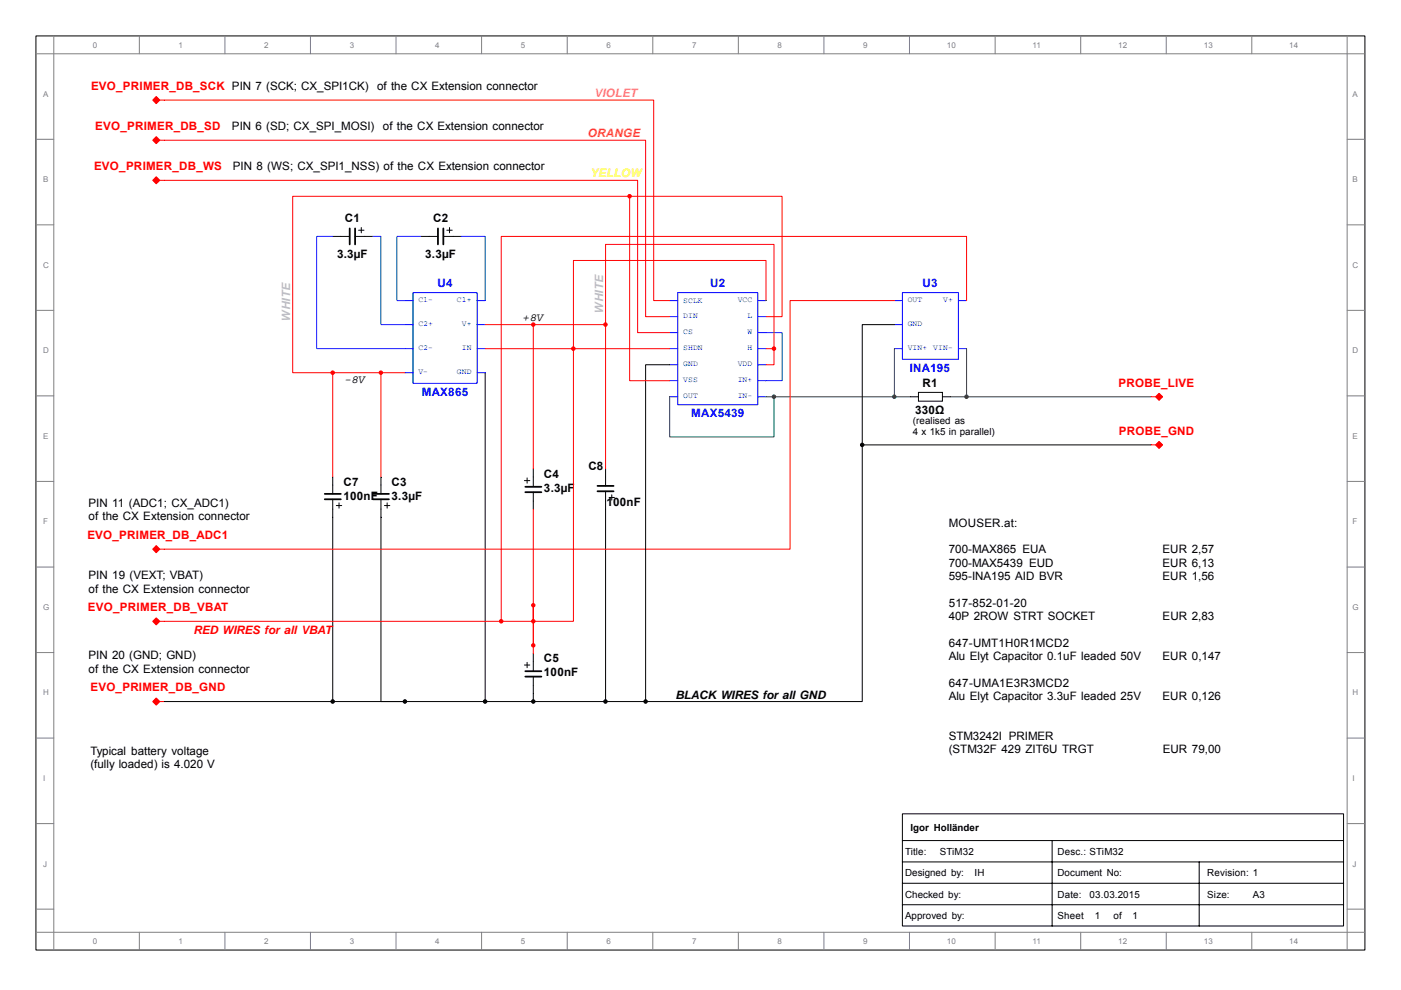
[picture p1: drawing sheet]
<svg xmlns="http://www.w3.org/2000/svg" width="297mm" height="210mm" viewBox="0 0 297 210" stroke-linecap="round" stroke-linejoin="round" font-family="sans-serif">
<path d="M7.6 7.6h281.8v193.9h-281.8zM191.3 172.6h93.6v23.8h-93.6zM191.3 178.3h93.6M223.1 178.3v18.1M191.3 182.8h93.6M191.3 187.3h93.6M191.3 191.9h93.6M254.3 182.8v13.6" fill="none" stroke="#000" stroke-width=".21"/>
<g fill="none" stroke="#808080" stroke-width=".21">
<path d="M7.6 11.4h281.8M11.4 7.6v193.9M29.5 7.6v3.8M47.7 7.6v3.8M65.8 7.6v3.8M84 7.6v3.8M102.1 7.6v3.8M120.3 7.6v3.8M138.4 7.6v3.8M156.5 7.6v3.8M174.7 7.6v3.8M192.8 7.6v3.8"/>
<path d="M211 7.6v3.8M229.1 7.6v3.8M247.3 7.6v3.8M265.4 7.6v3.8M285.6 7.6v193.9M7.6 29.5h3.8M285.6 29.5h3.8M7.6 47.7h3.8M285.6 47.7h3.8M7.6 65.8h3.8M285.6 65.8h3.8M7.6 84h3.8"/>
<path d="M285.6 84h3.8M7.6 102.1h3.8M285.6 102.1h3.8M7.6 120.3h3.8M7.6 138.4h3.8M285.6 120.3h3.8M285.6 138.4h3.8M7.6 156.5h3.8M285.6 156.5h3.8M7.6 174.7h3.8M285.6 174.7h3.8M7.6 192.8h3.8"/>
<path d="M7.6 197.7h281.8M29.5 197.7v3.8M47.7 197.7v3.8M65.8 197.7v3.8M84 197.7v3.8M102.1 197.7v3.8M120.3 197.7v3.8M138.4 197.7v3.8M156.5 197.7v3.8M174.7 197.7v3.8M192.8 197.7v3.8M211 197.7v3.8"/>
<path d="M229.1 197.7v3.8M247.3 197.7v3.8M265.4 197.7v3.8M285.6 192.8h3.8"/>
</g>
<path d="M143.7 62.1h17v23.8h-17z" fill="none" stroke="#00f" stroke-width=".21"/>
<path d="M142 63.8h1.7" fill="none" stroke="#00f" stroke-width=".21"/>
<path d="M142 67.2h1.7" fill="none" stroke="#00f" stroke-width=".21"/>
<path d="M142 70.5h1.7" fill="none" stroke="#00f" stroke-width=".21"/>
<path d="M142 74h1.7" fill="none" stroke="#00f" stroke-width=".21"/>
<path d="M142 77.4h1.7" fill="none" stroke="#00f" stroke-width=".21"/>
<path d="M142 80.8h1.7" fill="none" stroke="#00f" stroke-width=".21"/>
<path d="M142 84.2h1.7" fill="none" stroke="#00f" stroke-width=".21"/>
<path d="M160.7 84.2h1.7" fill="none" stroke="#00f" stroke-width=".21"/>
<path d="M160.7 80.8h1.7" fill="none" stroke="#00f" stroke-width=".21"/>
<path d="M160.7 77.4h1.7" fill="none" stroke="#00f" stroke-width=".21"/>
<path d="M160.7 74h1.7" fill="none" stroke="#00f" stroke-width=".21"/>
<path d="M160.7 70.5h1.7" fill="none" stroke="#00f" stroke-width=".21"/>
<path d="M160.7 67.2h1.7" fill="none" stroke="#00f" stroke-width=".21"/>
<path d="M160.7 63.8h1.7M191.3 62.1h11.9v14.1h-11.9z" fill="none" stroke="#00f" stroke-width=".21"/>
<path d="M189.6 63.8h1.7" fill="none" stroke="#00f" stroke-width=".21"/>
<path d="M189.6 68.9h1.7" fill="none" stroke="#00f" stroke-width=".21"/>
<path d="M189.6 74h1.7" fill="none" stroke="#00f" stroke-width=".21"/>
<path d="M203.2 74h1.7" fill="none" stroke="#00f" stroke-width=".21"/>
<path d="M87.6 62.1h13.6v19.2h-13.6zM203.2 63.8h1.7" fill="none" stroke="#00f" stroke-width=".21"/>
<g fill="none" stroke="#000" stroke-width=".21">
<path d="M70.5 50.1h3.6M75.3 50.1h3.8M76 48.8h1.2M76.6 48.3v1.1M89.3 50.1h3.6M94 50.1h3.8M94.7 48.8h1.2M95.3 48.3v1.1M193 84.2h1.7M194.7 83.2h5.1v1.9h-5.1zM199.8 84.2h1.7M80.8 101.2v3.6"/>
<path d="M80.8 105.9v3.8M81.5 107.2h1.2M82.1 106.7v1.1M113.1 138.6v3.8M111.2 141.1h1.1M111.8 140.5v1.1M113.1 143.5v3.6"/>
</g>
<path d="M74.1 48.5v3.3M75.3 48.5v3.3M92.9 48.5v3.3M94 48.5v3.3M79.1 105.9h3.4M79.1 104.8h3.4M111.4 142.4h3.4M111.4 143.5h3.4" fill="none" stroke="#000" stroke-width=".38"/>
<path d="M85.9 63.8h1.7" fill="none" stroke="#00f" stroke-width=".21"/>
<path d="M85.9 68.9h1.7" fill="none" stroke="#00f" stroke-width=".21"/>
<path d="M85.9 74h1.7" fill="none" stroke="#00f" stroke-width=".21"/>
<path d="M85.9 79.1h1.7" fill="none" stroke="#00f" stroke-width=".21"/>
<path d="M101.2 79.1h1.7" fill="none" stroke="#00f" stroke-width=".21"/>
<path d="M101.2 74h1.7" fill="none" stroke="#00f" stroke-width=".21"/>
<path d="M101.2 68.9h1.7" fill="none" stroke="#00f" stroke-width=".21"/>
<path d="M101.2 63.8h1.7" fill="none" stroke="#00f" stroke-width=".21"/>
<g fill="#00803d" stroke="#00803d" stroke-width=".21">
<circle cx="164.1" cy="84.1" r=".38"/>
<circle cx="189.6" cy="84.1" r=".37"/>
</g>
<path d="M189.6 74v10.2h-25.5M142 84.2v8.5h22.1v-8.5h-1.7M189.6 84.2h3.4" fill="none" stroke="#00803d" stroke-width=".21"/>
<path d="M70.5 50.1h-3.3v23.9h18.7M79.1 50.1h1.7v18.8h5.1M89.3 50.1h-5.1v13.7h1.7M97.8 50.1h5.1v13.7" fill="none" stroke="#0046ff" stroke-width=".21"/>
<path d="M245 84.2l.7-.8 .8 .8-.8 .7z" fill-rule="evenodd" fill="#f00" stroke="#f00" stroke-width=".21"/>
<path d="M245.7 84l.2 .2-.2 .1-.1-.1zM245.7 83.6l.6 .6-.6 .5-.5-.5z" fill="none" stroke="#f00" stroke-width=".21"/>
<path d="M244 84.2h1M245.2 94.4l.5-.6 .6 .6-.6 .5zM245.7 94.2l.2 .2-.2 .2-.1-.2z" fill="none" stroke="#f00" stroke-width=".21"/>
<path d="M245 94.4l.7-.8 .8 .8-.8 .7z" fill-rule="evenodd" fill="#f00" stroke="#f00" stroke-width=".21"/>
<path d="M244 94.4h1M33.1 148.2l.6 .6-.6 .6-.5-.6zM33.1 148.6l.2 .2-.2 .2-.1-.2z" fill="none" stroke="#f00" stroke-width=".21"/>
<circle cx="204.9" cy="84.1" r=".38" fill="#00803d" stroke="#00803d" stroke-width=".21"/>
<path d="M204.9 74v10.2h-3.4M204.9 84.2h39.1" fill="none" stroke="#00803d" stroke-width=".21"/>
<path d="M33.1 148l.8 .8-.8 .8-.7-.8z" fill-rule="evenodd" fill="#f00" stroke="#f00" stroke-width=".21"/>
<path d="M33.1 131.2l.6 .6-.6 .6-.5-.6zM33.1 131.6l.2 .2-.2 .2-.1-.2zM33.9 148.8h.9" fill="none" stroke="#f00" stroke-width=".21"/>
<path d="M33.1 131l.8 .8-.8 .7-.7-.7z" fill-rule="evenodd" fill="#f00" stroke="#f00" stroke-width=".21"/>
<path d="M80.8 79.1v22.1M85.9 79.1h-15.4v22.1M162.4 74h1.7v3.4h-1.7M33.1 115.9l.6 .6-.6 .6-.5-.6zM33.1 116.3l.2 .2-.2 .2-.1-.2zM33.9 131.8h.9M113.1 136.9v1.7" fill="none" stroke="#f00" stroke-width=".21"/>
<g fill="#f00" stroke="#f00" stroke-width=".21">
<path d="M33.1 115.7l.8 .8-.8 .7-.7-.7z" fill-rule="evenodd"/>
<circle cx="80.7" cy="79" r=".37"/>
<circle cx="113.1" cy="136.9" r=".36"/>
<circle cx="70.5" cy="79" r=".38"/>
<circle cx="164.1" cy="73.9" r=".38"/>
</g>
<g fill="#000" stroke="#000" stroke-width=".21">
<circle cx="70.5" cy="148.8" r=".38"/>
<circle cx="85.8" cy="148.8" r=".37"/>
<circle cx="102.9" cy="148.8" r=".38"/>
<circle cx="113.1" cy="148.8" r=".37"/>
<circle cx="128.4" cy="148.8" r=".37"/>
</g>
<g fill="none" stroke="#000" stroke-width=".21">
<path d="M102.9 79.1v69.7h-17M113.1 99.5v3.8M128.4 99.5v3.6M70.5 101.2v3.6M70.5 105.9v42.9M71.3 107.2h1.2M71.9 106.7v1.1M80.8 109.7v39.1h5.1M111.2 101.9h1.1M111.8 101.4v1.1M113.1 104.4v3.6M128.4 104.2v44.6h-25.5"/>
<path d="M129.1 105.5h1.2M129.7 104.9v1.2M34.8 148.8h51.1M113.1 147.1v1.7"/>
</g>
<path d="M68.9 105.9h3.4M68.9 104.8h3.4M111.4 103.3h3.4M111.4 104.4h3.4M126.7 104.2h3.4M126.7 103.1h3.4" fill="none" stroke="#000" stroke-width=".38"/>
<path d="M162.4 70.5h3.4v10.3h-3.4" fill="none" stroke="#0046ff" stroke-width=".21"/>
<path d="M33.1 20.7l.6 .5-.6 .6-.5-.6zM33.1 21l.2 .2-.2 .2-.1-.2zM189.6 63.8h-22.1v52.7h-133.6" fill="none" stroke="#f00" stroke-width=".21"/>
<g fill="#000" stroke="#000" stroke-width=".21">
<circle cx="182.8" cy="94.4" r=".37"/>
<circle cx="136.9" cy="148.8" r=".37"/>
</g>
<path d="M142 77.4h-5.1v71.4M189.6 68.9h-6.8v25.5M182.8 94.4v54.4h-54.4M182.8 94.4h61.2" fill="none" stroke="#000" stroke-width=".21"/>
<path d="M33.1 20.5l.8 .7-.8 .8-.7-.8z" fill-rule="evenodd" fill="#f00" stroke="#f00" stroke-width=".21"/>
<path d="M33.1 29.2l.6 .5-.6 .6-.5-.6zM33.1 29.5l.2 .2-.2 .2-.1-.2zM33.9 21.2h.9" fill="none" stroke="#f00" stroke-width=".21"/>
<path d="M33.1 29l.8 .7-.8 .8-.7-.8z" fill-rule="evenodd" fill="#f00" stroke="#f00" stroke-width=".21"/>
<path d="M33.1 37.7l.6 .5-.6 .6-.5-.6zM33.1 38.1l.2 .1-.2 .2-.1-.2zM33.9 29.7h.9" fill="none" stroke="#f00" stroke-width=".21"/>
<path d="M33.1 37.5l.8 .7-.8 .8-.7-.8z" fill-rule="evenodd" fill="#f00" stroke="#f00" stroke-width=".21"/>
<path d="M33.9 38.2h101.3v32.3h6.8M34.8 21.2h103.8v42.6h3.4M34.8 29.7h102.1v37.5h5.1M133.5 41.6h32.3v25.6h-3.4M70.5 79.1h-8.4v-37.5h71.4v39.2h8.5M102.9 68.9h10.2v30.6M102.9 74h39.1M113.1 68.9h15.3M162.4 63.8v-8.6h-40.8v76.6h-8.5v-3.4v8.5v-28.9M164.1 74v-22.2h-35.7v47.7M204.9 63.8v-13.7h-98.6v81.7h-71.5M106.3 131.8h6.8" fill="none" stroke="#f00" stroke-width=".21"/>
<g fill="#f00" stroke="#f00" stroke-width=".21">
<circle cx="133.5" cy="41.6" r=".38"/>
<circle cx="121.6" cy="73.9" r=".38"/>
<circle cx="113.1" cy="68.8" r=".37"/>
<circle cx="128.4" cy="68.8" r=".37"/>
<circle cx="113.1" cy="128.4" r=".36"/>
<circle cx="106.3" cy="131.8" r=".38"/>
<circle cx="113.1" cy="131.8" r=".37"/>
</g>
<g font-size="2.5" fill="#f00">
<text x="19.3" y="19.1">EVO_PRIMER_DB_SCK PIN 7 (SCK; CX_SPI1CK)</text>
<text x="20.2" y="27.6">EVO_PRIMER_DB_SD</text>
<text x="19.9" y="36.1">EVO_PRIMER_DB_WS</text>
<text x="237.2" y="82">PROBE_LIVE</text>
<text x="237.2" y="92.2">PROBE_GND</text>
<text x="18.5" y="114.4">EVO_PRIMER_DB_ADC1</text>
<text x="18.6" y="129.7">EVO_PRIMER_DB_VBAT</text>
<text x="41" y="134.6">RED WIRES for all VBAT</text>
<text x="19.2" y="146.7">EVO_PRIMER_DB_GND</text>
</g>
<g font-size="2.5">
<text x="80" y="19.1">of the CX Extension connector</text>
<text x="49.2" y="27.6">PIN 6 (SD; CX_SPI_MOSI)</text>
<text x="81.2" y="27.6">of the CX Extension connector</text>
<text x="49.4" y="36.1">PIN 8 (WS; CX_SPI1_NSS) of the CX Extension connector</text>
<text x="73.1" y="47.1">C1</text>
<text x="91.8" y="47.1">C2</text>
<text x="71.5" y="54.6">3.3µF</text>
<text x="90.2" y="54.6">3.3µF</text>
<text x="110.9" y="68.1">+8V</text>
<text x="73.1" y="81.3">-8V</text>
<text x="195.6" y="82">R1</text>
<text x="194.1" y="87.7">330Ω</text>
<text x="115.3" y="101.3">C4</text>
<text x="124.8" y="99.6">C8</text>
<text x="18.8" y="107.5">PIN 11 (ADC1; CX_ADC1)</text>
<text x="72.8" y="103">C7</text>
<text x="72.8" y="106">100nF</text>
<text x="83" y="103">C3</text>
<text x="83" y="106">3.3µF</text>
<text x="115.3" y="104.3">3.3µF</text>
<text x="128.6" y="107.4">100nF</text>
<text x="18.8" y="110.4">of the CX Extension connector</text>
<text x="201.1" y="111.7">MOUSER.at:</text>
<text x="201.1" y="117.4">700-MAX865 EUA</text>
<text x="246.5" y="117.4">EUR 2,57</text>
<text x="18.8" y="122.9">PIN 19 (VEXT; VBAT)</text>
<text x="18.8" y="125.7">of the CX Extension connector</text>
<text x="201.1" y="120.2">700-MAX5439 EUD</text>
<text x="201.1" y="123">595-INA195 AID BVR</text>
<text x="246.5" y="120.2">EUR 6,13</text>
<text x="246.5" y="123">EUR 1,56</text>
<text x="201.1" y="128.7">517-852-01-20</text>
<text x="201.1" y="131.5">40P 2ROW STRT SOCKET</text>
<text x="246.5" y="131.5">EUR 2,83</text>
<text x="201.1" y="137.1">647-UMT1H0R1MCD2</text>
<text x="18.8" y="139.9">PIN 20 (GND; GND)</text>
<text x="18.8" y="142.7">of the CX Extension connector</text>
<text x="115.3" y="140.4">C5</text>
<text x="115.3" y="143.5">100nF</text>
<text x="201.1" y="140">Alu Elyt Capacitor 0.1uF leaded 50V</text>
<text x="246.5" y="140">EUR 0,147</text>
<text x="143.2" y="148.2">BLACK WIRES for all GND</text>
<text x="201.1" y="145.6">647-UMA1E3R3MCD2</text>
<text x="201.1" y="148.4">Alu Elyt Capacitor 3.3uF leaded 25V</text>
<text x="246.5" y="148.4">EUR 0,126</text>
<text x="19.2" y="160.1">Typical battery voltage</text>
<text x="201.1" y="156.9">STM3242I PRIMER</text>
<text x="201.1" y="159.7">(STM32F 429 ZIT6U TRGT</text>
<text x="246.5" y="159.7">EUR 79,00</text>
<text x="19.2" y="162.9">(fully loaded) is 4.020 V</text>
</g>
<text font-size="2.5" fill="#f0f" x="126" y="20.6">VIOLET</text>
<text font-size="2.5" fill="#ff8000" x="124.6" y="29.1">ORANGE</text>
<text font-size="2.5" fill="#ff0" x="125.1" y="37.6">YELLOW</text>
<g font-size="2.5" fill="#00f">
<text x="92.7" y="60.9">U4</text>
<text x="150.6" y="60.9">U2</text>
<text x="195.6" y="60.9">U3</text>
<text x="89.4" y="83.9">MAX865</text>
<text x="192.9" y="78.8">INA195</text>
<text x="146.6" y="88.5">MAX5439</text>
</g>
<g font-size="2.5" fill="#c0c0c0">
<text x="61.5" y="68.2" transform="rotate(-90 61.5 68.2)">WHITE</text>
<text x="127.9" y="66.5" transform="rotate(-90 127.9 66.5)">WHITE</text>
</g>
<g font-size="2.1">
<text x="193.6" y="89.8">(realised as</text>
<text x="193.6" y="92.2">4 x 1k5 in parallel)</text>
<text x="193" y="176.2">Igor Holländer</text>
<text x="191.9" y="181.3">Title:</text>
<text x="191.9" y="185.8">Designed by:</text>
<text x="199.3" y="181.3">STiM32</text>
<text x="206.6" y="185.8">IH</text>
<text x="224.2" y="185.8">Document No:</text>
<text x="224.2" y="181.3">Desc.: STiM32</text>
<text x="256" y="185.8">Revision: 1</text>
<text x="191.9" y="190.4">Checked by:</text>
<text x="224.2" y="190.4">Date:</text>
<text x="231" y="190.4">03.03.2015</text>
<text x="256" y="190.4">Size:</text>
<text x="265.6" y="190.4">A3</text>
<text x="191.9" y="194.9">Approved by:</text>
<text x="224.2" y="194.9">Sheet</text>
<text x="232.2" y="194.9">1</text>
<text x="236.1" y="194.9">of</text>
<text x="240.1" y="194.9">1</text>
</g>
<g font-size="1.7" fill="#808080">
<text x="19.7" y="10.1">0</text>
<text x="37.9" y="10.1">1</text>
<text x="56" y="10.1">2</text>
<text x="74.1" y="10.1">3</text>
<text x="92.3" y="10.1">4</text>
<text x="110.4" y="10.1">5</text>
<text x="128.6" y="10.1">6</text>
<text x="146.7" y="10.1">7</text>
<text x="164.9" y="10.1">8</text>
<text x="183" y="10.1">9</text>
<text x="200.8" y="10.1">10</text>
<text x="218.9" y="10.1">11</text>
<text x="237.1" y="10.1">12</text>
<text x="255.2" y="10.1">13</text>
<text x="273.3" y="10.1">14</text>
<text x="9.1" y="20.5">A</text>
<text x="286.8" y="20.5">A</text>
<text x="9.1" y="38.7">B</text>
<text x="286.8" y="38.7">B</text>
<text x="9.1" y="56.8">C</text>
<text x="286.8" y="56.8">C</text>
<text x="9.1" y="74.9">D</text>
<text x="286.8" y="74.9">D</text>
<text x="9.1" y="93.1">E</text>
<text x="286.8" y="93.1">E</text>
<text x="9.1" y="111.2">F</text>
<text x="286.8" y="111.2">F</text>
<text x="9.1" y="129.4">G</text>
<text x="286.8" y="129.4">G</text>
<text x="9.1" y="147.5">H</text>
<text x="286.8" y="147.5">H</text>
<text x="9.1" y="165.7">I</text>
<text x="286.8" y="165.7">I</text>
<text x="9.1" y="183.8">J</text>
<text x="286.8" y="183.8">J</text>
<text x="19.7" y="200.2">0</text>
<text x="37.9" y="200.2">1</text>
<text x="56" y="200.2">2</text>
<text x="74.1" y="200.2">3</text>
<text x="92.3" y="200.2">4</text>
<text x="110.4" y="200.2">5</text>
<text x="128.6" y="200.2">6</text>
<text x="146.7" y="200.2">7</text>
<text x="164.9" y="200.2">8</text>
<text x="183" y="200.2">9</text>
<text x="200.8" y="200.2">10</text>
<text x="218.9" y="200.2">11</text>
<text x="237.1" y="200.2">12</text>
<text x="255.2" y="200.2">13</text>
<text x="273.3" y="200.2">14</text>
</g>
<g font-size="1.7" fill="#00f">
<text x="88.7" y="64.1">C1-</text>
<text x="96.9" y="64.1">C1+</text>
<text x="144.8" y="64.3">SCLK</text>
<text x="156.4" y="64.1">VCC</text>
<text x="192.4" y="64.1">OUT</text>
<text x="200" y="64.1">V+</text>
<text x="88.7" y="69.2">C2+</text>
<text x="97.9" y="69.2">V+</text>
<text x="144.8" y="67.5">DIN</text>
<text x="144.8" y="70.9">CS</text>
<text x="158.5" y="70.9">W</text>
<text x="158.5" y="67.5">L</text>
<text x="192.4" y="69.2">GND</text>
<text x="88.7" y="74.3">C2-</text>
<text x="97.9" y="74.3">IN</text>
<text x="144.8" y="74.3">SHDN</text>
<text x="144.8" y="77.7">GND</text>
<text x="156.4" y="77.7">VDD</text>
<text x="158.5" y="74.3">H</text>
<text x="192.4" y="74.3">VIN+</text>
<text x="197.9" y="74.3">VIN-</text>
<text x="88.7" y="79.4">V-</text>
<text x="96.9" y="79.4">GND</text>
<text x="144.8" y="81.1">VSS</text>
<text x="156.4" y="81.1">IN+</text>
<text x="144.8" y="84.5">OUT</text>
<text x="156.4" y="84.5">IN-</text>
</g>
</svg>
